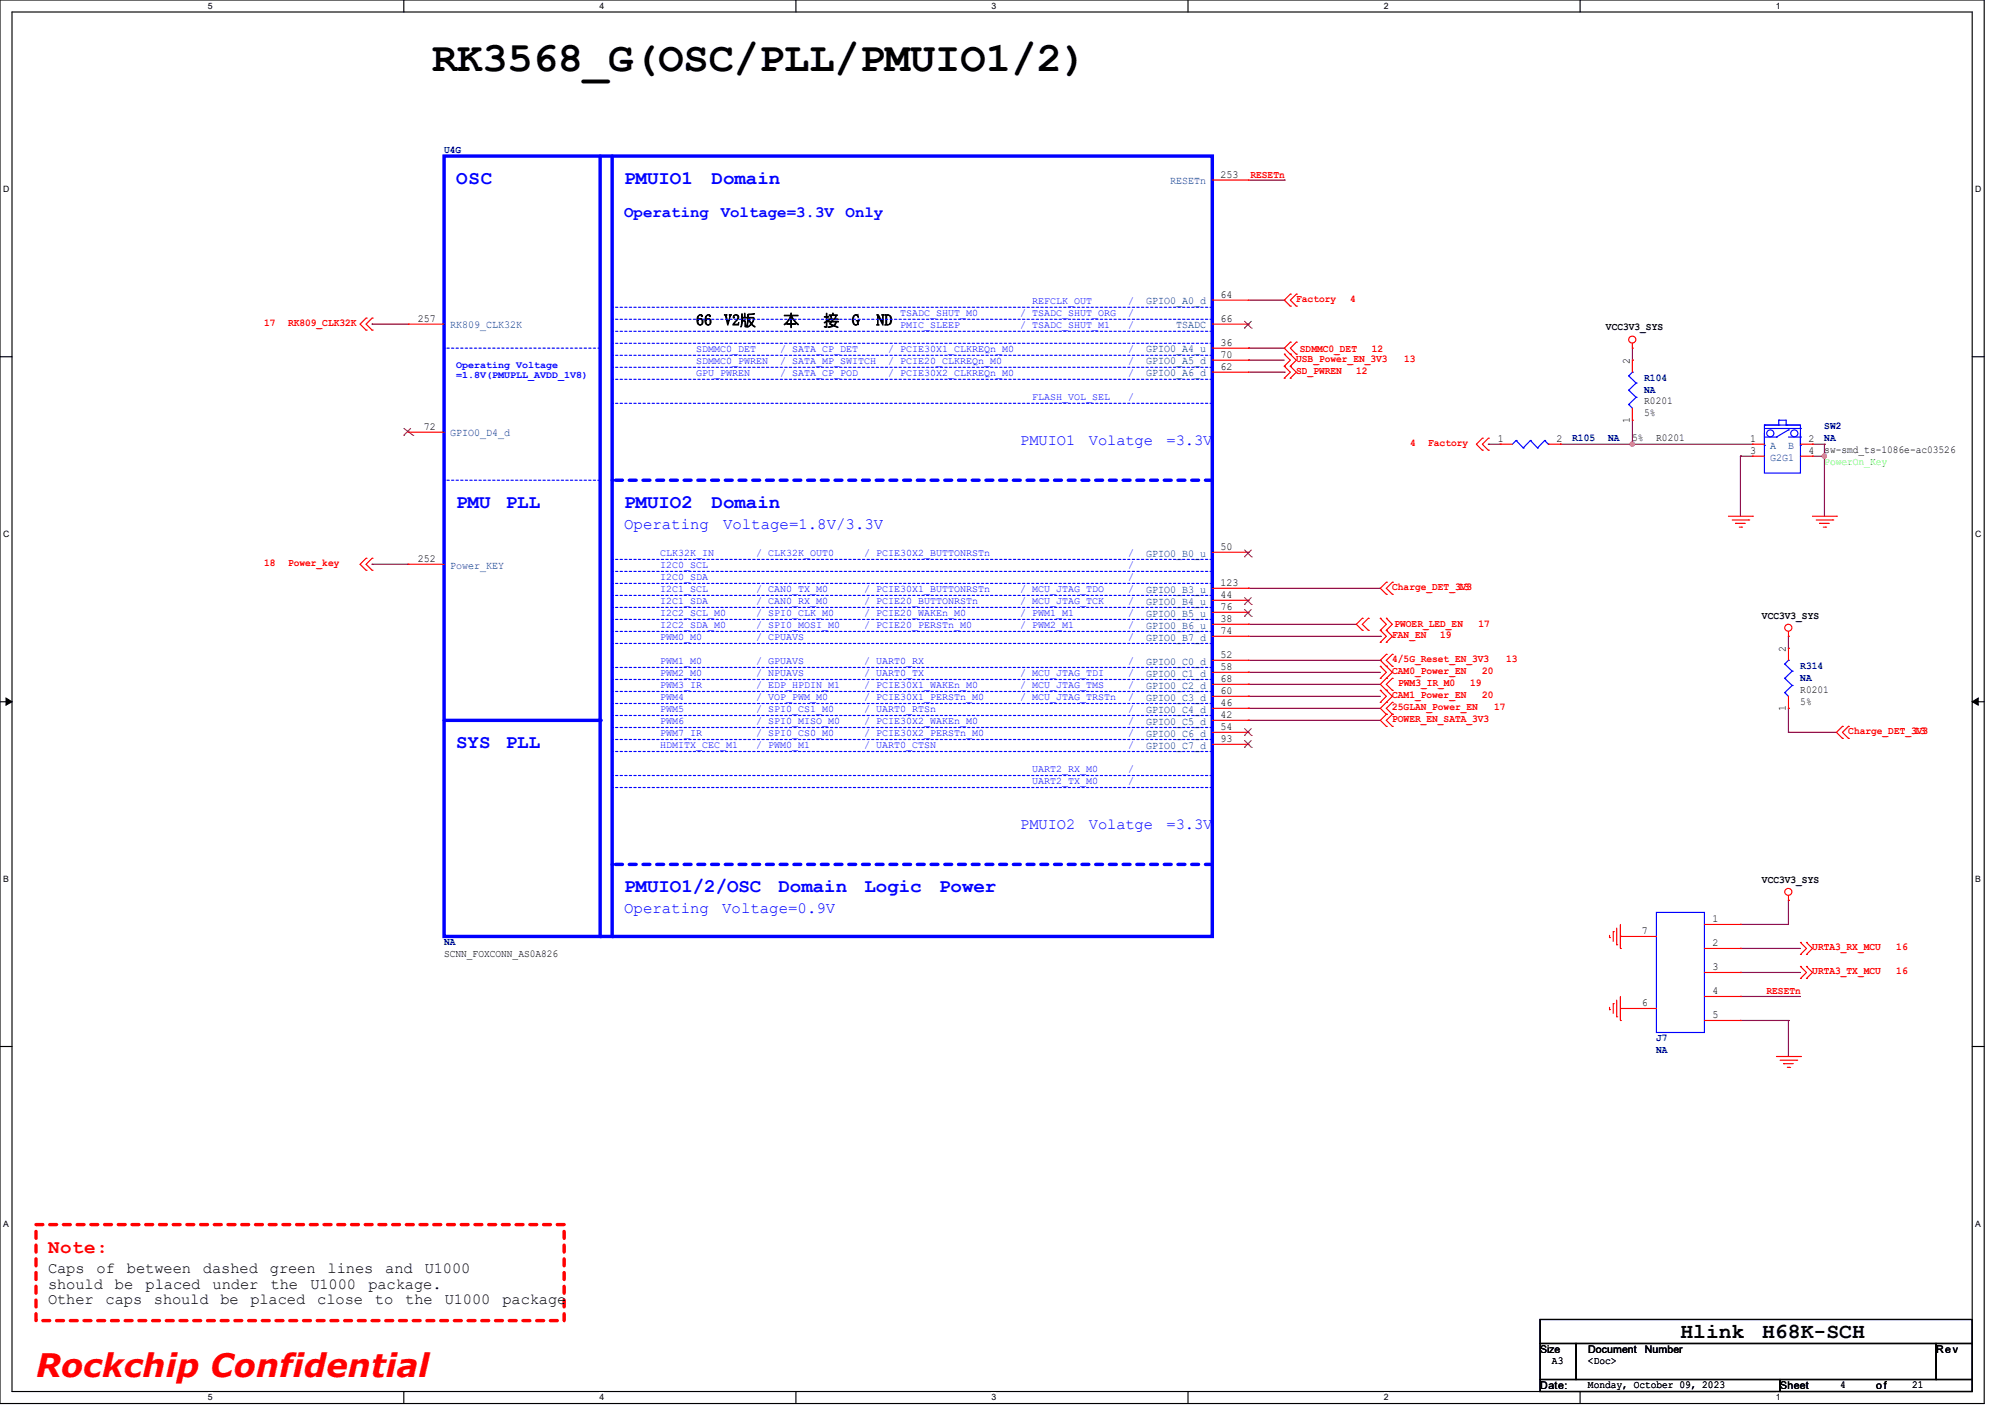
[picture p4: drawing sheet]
<svg xmlns="http://www.w3.org/2000/svg" width="297mm" height="210mm" viewBox="0 0 297 210" stroke-linecap="round" stroke-linejoin="round" font-family="sans-serif">
<path d="M0 0h293.9v207.9h-293.9zM1.8 1.8h290.3v204.3h-290.3z" fill="none" stroke="#000" stroke-width=".17"/>
<g fill="#fff">
<path d="M30.8 .2h.7v1.4h-.7z"/>
<path d="M30.8 206.2h.7v1.4h-.7z"/>
</g>
<path d="M59.8 0v1.8M59.8 206.1v1.8" fill="none" stroke="#000" stroke-width=".17"/>
<g fill="#fff">
<path d="M88.8 .2h.7v1.4h-.7z"/>
<path d="M88.8 206.2h.7v1.4h-.7z"/>
</g>
<path d="M117.9 0v1.8M117.9 206.1v1.8" fill="none" stroke="#000" stroke-width=".17"/>
<g fill="#fff">
<path d="M146.9 .2h.7v1.4h-.7z"/>
<path d="M146.9 206.2h.7v1.4h-.7z"/>
</g>
<path d="M176 0v1.8M176 206.1v1.8" fill="none" stroke="#000" stroke-width=".17"/>
<g fill="#fff">
<path d="M205 .2h.7v1.4h-.7z"/>
<path d="M205 206.2h.7v1.4h-.7z"/>
</g>
<path d="M234.1 0v1.8M234.1 206.1v1.8" fill="none" stroke="#000" stroke-width=".17"/>
<g fill="#fff">
<path d="M263.1 .2h.6v1.4h-.6z"/>
<path d="M263.1 206.2h.6v1.4h-.6z"/>
<path d="M.5 27.3h.9v1.4h-.9z"/>
<path d="M292.6 27.3h.9v1.4h-.9z"/>
<path d="M.5 78.4h.9v1.4h-.9z"/>
<path d="M292.6 78.4h.9v1.4h-.9z"/>
</g>
<path d="M0 52.8h1.8M292.1 52.8h1.8" fill="none" stroke="#000" stroke-width=".17"/>
<g fill="#fff">
<path d="M.5 129.5h.8v1.4h-.8z"/>
<path d="M292.6 129.5h.8v1.4h-.8z"/>
</g>
<path d="M0 103.9h1.8M292.1 103.9h1.8" fill="none" stroke="#000" stroke-width=".17"/>
<path d="M.9 103.4l.9 .5-.9 .5zM292.1 103.9l.9-.5v1z" fill="#000" stroke="#000" stroke-width=".15"/>
<g fill="#fff">
<path d="M.5 180.5h.8v1.4h-.8z"/>
<path d="M292.6 180.5h.8v1.4h-.8z"/>
</g>
<path d="M0 155h1.8M292.1 155h1.8M228.1 195.4h64v3.6h-64zM228.1 199h5.4v5.3h-5.4zM233.5 199h53.3v5.3h-53.3zM286.8 199h5.3v5.3h-5.3zM228.1 204.3h35.6v1.8h-35.6zM263.7 204.3h28.4v1.8h-28.4z" fill="none" stroke="#000" stroke-width=".17"/>
<path d="M5.3 181.4h78.3v14.2h-78.3z" fill="none" stroke="#f00" stroke-width=".51" stroke-dasharray="1 1"/>
<g fill="none" stroke="#800040" stroke-width=".17">
<path d="M184.9 26.7h5.3M190.2 26.7h.1M55.1 48h.1M55.1 48h5.4M184.9 51.6h.1M184.9 53.3h.1M184.9 51.6h5.3M184.9 53.3h5.3M184.9 55.1h5.3M184.9 44.4h5.3M190.2 55.1h.1M190.2 44.4h.1"/>
<path d="M241.8 53.3h.1M241.8 51.6v1.7M220.5 65.8h.1M220.5 65.8h1.7M231.1 65.8h.1M231.1 65.8h28.5M241.8 65.8h.1M241.8 62.2v3.6M257.8 67.6h.1M257.8 67.6h1.8M257.8 67.6v8.9M268.5 67.6h.1"/>
<path d="M268.5 65.8h.1M268.5 65.8h1.8M268.5 67.6h1.8M270.3 67.6h.1M270.3 65.8h.1M270.3 65.8v10.7M55.1 83.6h.1M55.1 83.6h5.4M184.9 99.6h.1M184.9 87.1h.1M184.9 92.5h.1M184.9 94.2h19.6"/>
<path d="M184.9 99.6h19.6M184.9 97.8h19.6M184.9 87.1h19.6M184.9 92.5h16M204.5 94.2h.1M204.5 97.8h.1M264.9 96h.1M264.9 94.2v1.8M184.9 101.3h.1M184.9 104.9h.1M184.9 106.7h.1M184.9 103.1h.1"/>
<path d="M184.9 101.3h19.6M184.9 104.9h19.6M184.9 106.7h19.6M184.9 103.1h19.6M264.9 108.5h.1M264.9 104.9h.1M264.9 104.9v3.6M264.9 108.5h7.1M257.8 136.9h.1M264.9 133.3h.1M264.9 133.3v3.6h-7.1M257.8 151.1h.1"/>
<path d="M257.8 147.6h.1M257.8 144h.1M257.8 140.5h.1M257.8 151.1h7.1M257.8 147.6h8.9M257.8 144h8.9M257.8 140.5h8.9M264.9 151.1h.1M264.9 151.1v5.4"/>
</g>
<g fill="#f0f" stroke="#f0f" stroke-width=".17">
<circle cx="270.2" cy="67.5" r=".32"/>
<circle cx="241.8" cy="65.8" r=".32"/>
</g>
<g fill="none" stroke="#f00" stroke-width=".17">
<path d="M54.2 47.1h.1M54.2 48.9h.1M54.2 47.1l-.9 .9 .9 .9M55.1 47.1h.1M55.1 48.9h.1M55.1 47.1l-.9 .9 .9 .9M190.2 54.2h.1M190.2 52.5h.1M190.2 56h.1M190.2 52.5l.9 .8-.9 .9M190.2 54.2l.9 .9-.9 .9M191.1 50.7h.1"/>
<path d="M191.1 52.5h.1M191.1 54.2h.1M191.1 56h.1M191.1 43.6h.1M191.1 45.3h.1M191.1 50.7l-.9 .9 1.8 1.7-.9 .9M191.1 54.2l.9 .9-.9 .9M191.1 43.6l-.9 .8 .9 .9M192 52.5h.1M192 50.7h.1M192 45.3h.1M192 43.6h.1"/>
<path d="M192 50.7l-.9 .9 .9 .9M192 43.6l-.9 .8 .9 .9M241.8 51.6h.1M241.8 53.3h.1M241.8 50.8v.8M241.8 53.3v1.8M219.6 66.7h.1M219.6 64.9h.1M219.6 64.9l-.9 .9 .9 .9M220.5 66.7h.1M220.5 64.9h.1M220.5 64.9l-.9 .9 .9 .9"/>
<path d="M241.8 62.2h.1M241.8 60.5v1.7M256 76.5h3.6M256.6 77h2.4M257.1 77.5h.1M257.1 77.5h1.4M257.6 78.1h.4M258 78.1h.1M259 77h.1M259.6 76.5h.1M268.5 76.5h3.5M269 77h2.5"/>
<path d="M269.5 77.5h.1M269.5 77.5h1.5M270.1 78.1h.3M270.4 78.1h.1M271.5 77h.1M272 76.5h.1M54.2 82.7h.1M54.2 84.5h.1M54.2 82.7l-.9 .9 .9 .9M55.1 82.7h.1M55.1 84.5h.1M55.1 82.7l-.9 .9 .9 .9"/>
<path d="M201.8 91.6h.1M201.8 93.3h.1M201.8 91.6l-.9 .9 .9 .8M202.7 93.3h.1M202.7 91.6h.1M202.7 91.6l-.9 .9 .9 .8M204.5 95.1h.1M204.5 93.3h.1M204.5 98.7h.1M204.5 91.6h.1M204.5 93.3l.9 .9-.9 .9M204.5 98.7l.9 .9-.9 .9"/>
<path d="M204.5 91.6l.9 .9-.9 .8M205.4 95.1h.1M205.4 93.3h.1M205.4 98.7h.1M205.4 96.9h.1M205.4 86.2h.1M205.4 88h.1M205.4 91.6h.1M205.4 96.9l-.9 .9 1.7 1.8-1.7 1.7 1.7 1.8-1.7 1.8 .9 .9M205.4 93.3l.8 .9-.8 .9M205.4 86.2l-.9 .9 .9 .9M205.4 91.6l.8 .9-.8 .8"/>
<path d="M206.2 98.7h.1M206.2 96.9h.1M206.2 88h.1M206.2 86.2h.1M206.2 96.9l-.8 .9 .8 .9M206.2 86.2l-.8 .9 .8 .9M264.9 94.2h.1M264.9 96h.1M264.9 93.5v.7M264.9 96v1.8M204.5 100.5h.1M204.5 104h.1"/>
<path d="M204.5 102.2h.1M204.5 102.2l.9 .9-.9 .9M205.4 100.5h.1M205.4 102.2h.1M205.4 104h.1M205.4 105.8h.1M205.4 107.6h.1M205.4 105.8l-.9 .9 .9 .9M206.2 102.2h.1M206.2 100.5h.1M206.2 105.8h.1M206.2 104h.1"/>
<path d="M206.2 107.6h.1M206.2 100.5l-.8 .8 .8 .9M206.2 104l-.8 .9 .8 .9M206.2 105.8l-.8 .9 .8 .9M264.9 104.9h.1M264.9 103.1v1.8M272.9 107.6h.1M272.9 109.3h.1M272.9 107.6l-.9 .9 .9 .8M273.8 109.3h.1M273.8 107.6h.1M273.8 107.6l-.9 .9 .9 .8"/>
<path d="M238.4 138.9h.1M238.4 138.5v.4M239 138h.1M239 138v1.4M239.5 139.9h.1M239.5 137.5v2.4M240 136.9v3.6M264.9 133.3h.1M264.9 132.6v.7M266.7 139.6h.1M266.7 139.6l.9 .9-.9 .9M267.6 139.6h.1"/>
<path d="M267.6 139.6l.9 .9-.9 .9M238.4 149.5h.1M238.4 149.2v.3M239 148.6h.1M239 148.6v1.5M239.5 150.6h.1M239.5 148.1v2.5M240 151.1h.1M240 140.5h.1M240 147.6v3.5M263.1 156.5h3.6M263.7 157h2.4"/>
<path d="M264.2 157.5h.1M264.2 157.5h1.4M264.8 158.1h.3M265.1 158.1h.1M266.1 157h.1M266.7 156.5h.1M266.7 141.4h.1M266.7 144.9h.1M266.7 143.1h.1M266.7 143.1l.9 .9-.9 .9M267.6 141.4h.1M267.6 144.9h.1"/>
<path d="M267.6 143.1h.1M267.6 143.1l.9 .9-.9 .9"/>
<circle cx="241.8" cy="50.3" r=".52"/>
<circle cx="264.9" cy="93" r=".52"/>
<circle cx="264.9" cy="132.1" r=".52"/>
</g>
<g fill="none" stroke="#00f" stroke-width=".17">
<path d="M241.3 59.9h.1M241.3 57.8h.1M241.3 55.7h.1M241.3 59.9l.5 .6M241.3 57.8l1.1 1M241.3 55.7l1.1 1M241.8 55.1h.1M241.8 55.1l-.5 .6M242.4 58.8h.1M242.4 56.7h.1M242.4 58.8l-1.1 1.1M242.4 56.7l-1.1 1.1"/>
<path d="M264.4 98.3h.1M264.4 98.3l1.1 1.1M264.9 97.8h.1M264.9 97.8l-.5 .5M265.5 99.4h.1M265.5 99.4l-1.1 1.1M264.4 102.6h.1M264.4 100.5h.1M264.4 102.6l.5 .5M264.4 100.5l1.1 1M265.5 101.5h.1M265.5 101.5l-1.1 1.1"/>
</g>
<path d="M88.9 23.1v115.6" fill="none" stroke="#00f" stroke-width=".51"/>
<circle cx="88.9" cy="138.7" r=".25" fill="#00f"/>
<path d="M90.7 23.1v115.6" fill="none" stroke="#00f" stroke-width=".51"/>
<circle cx="90.7" cy="138.7" r=".25" fill="#00f"/>
<path d="M179.6 71.1h-88.9" fill="none" stroke="#00f" stroke-width=".51" stroke-dasharray="1 1"/>
<circle cx="90.7" cy="71.1" r=".25" fill="#00f" stroke-dasharray="1 1"/>
<path d="M179.6 128h-88.9" fill="none" stroke="#00f" stroke-width=".51" stroke-dasharray="1 1"/>
<circle cx="90.7" cy="128" r=".25" fill="#00f" stroke-dasharray="1 1"/>
<g fill="none" stroke="#00f" stroke-width=".17" stroke-dasharray=".3 .3">
<path d="M90.7 59.7h.1M90.7 56.2h.1M90.7 54.4h.1M90.7 52.6h.1M90.7 50.8h.1M90.7 49.1h.1M90.7 47.3h.1M90.7 45.5h.1M179.6 59.7h-88.9M179.6 56.2h-88.9M179.6 54.4h-88.9M179.6 52.6h-88.9"/>
<path d="M179.6 50.8h-88.9M179.6 49.1h-88.9M179.6 47.3h-88.9M179.6 45.5h-88.9M90.7 84.6h.1M90.7 98.8h.1M90.7 88.2h.1M90.7 86.4h.1M90.7 95.3h.1M90.7 91.7h.1M90.7 93.5h.1M90.7 90h.1"/>
<path d="M90.7 82.8h.1M179.6 84.6h-88.9M179.6 98.8h-88.9M179.6 88.2h-88.9M179.6 86.4h-88.9M179.6 95.3h-88.9M179.6 91.7h-88.9M179.6 93.5h-88.9M179.6 90h-88.9M179.6 82.8h-88.9M90.7 107.7h.1M90.7 109.5h.1"/>
<path d="M90.7 114.9h.1M90.7 104.2h.1M90.7 116.6h.1M90.7 102.4h.1M90.7 111.3h.1M90.7 106h.1M90.7 100.6h.1M179.6 107.7h-88.9M179.6 109.5h-88.9M179.6 114.9h-88.9M179.6 104.2h-88.9M179.6 116.6h-88.9"/>
<path d="M179.6 102.4h-88.9M179.6 111.3h-88.9M179.6 106h-88.9M179.6 100.6h-88.9"/>
</g>
<path d="M65.8 23.1h113.8v115.6h-113.8zM65.8 106.7h23.1" fill="none" stroke="#00f" stroke-width=".51"/>
<circle cx="88.9" cy="106.7" r=".25" fill="#00f"/>
<path d="M65.8 51.6h.1M88.9 51.6h-23.1M65.8 71.1h.1M88.9 71.1h-23.1" fill="none" stroke="#00f" stroke-width=".17" stroke-dasharray=".3 .3"/>
<g fill="none" stroke="#f00" stroke-width=".17">
<path d="M179.6 26.7h5.3M184.9 26.7h.1M60.5 48h.1M60.5 48h5.3M179.6 44.4h5.3M179.6 51.6h5.3M179.6 53.3h5.3M179.6 55.1h5.3M179.6 48h5.3M184.9 44.4h.1M184.9 51.6h.1M184.9 53.3h.1"/>
<path d="M184.9 55.1h.1M184.9 48h.1M60.5 64h.1M60.5 64h5.3M222.2 65.8h.1M222.2 65.8h1.8M229.4 65.8h1.7M231.1 65.8h.1M259.6 65.8h.1M259.6 67.6h.1M259.6 65.8h1.8M259.6 67.6h1.8"/>
<path d="M266.7 65.8h1.8M266.7 67.6h1.8M268.5 65.8h.1M268.5 67.6h.1M60.5 83.6h.1M60.5 83.6h5.3M179.6 81.8h5.3M179.6 87.1h5.3M179.6 88.9h5.3M179.6 90.7h5.3M179.6 92.5h5.3M179.6 94.2h5.3"/>
<path d="M179.6 97.8h5.3M179.6 99.6h5.3M184.9 81.8h.1M184.9 87.1h.1M184.9 88.9h.1M184.9 90.7h.1M184.9 92.5h.1M184.9 94.2h.1M184.9 97.8h.1M184.9 99.6h.1M179.6 101.3h5.3M179.6 103.1h5.3"/>
<path d="M179.6 104.9h5.3M179.6 106.7h5.3M179.6 108.5h5.3M179.6 110.2h5.3M184.9 101.3h.1M184.9 103.1h.1M184.9 104.9h.1M184.9 106.7h.1M184.9 108.5h.1M184.9 110.2h.1M240 138.7h.1M240 138.7h5.4"/>
<path d="M252.5 136.9h5.3M257.8 136.9h.1M240 149.4h.1M240 149.4h5.4M252.5 140.5h5.3M252.5 144h5.3M252.5 147.6h5.3M252.5 151.1h5.3M257.8 140.5h.1M257.8 144h.1M257.8 147.6h.1M257.8 151.1h.1"/>
</g>
<g fill="none" stroke="#804000" stroke-width=".15">
<path d="M184.3 48.6h.1M184.3 47.5l1.1 1.1M185.4 48.6h.1M185.4 47.5l-1.1 1.1M59.8 64.5h.1M59.8 63.4l1.4 1.1M60.9 63.4l-1.1 1.1M61.2 64.5h.1M184.3 82.5h.1M184.3 89.5h.1M184.3 91.3h.1M184.3 81.4l1.1 1.1"/>
<path d="M184.3 88.5l1.1 1M184.3 90.2l1.1 1.1M185.4 82.5h.1M185.4 89.5h.1M185.4 91.3h.1M185.4 81.4l-1.1 1.1M185.4 88.5l-1.1 1M185.4 90.2l-1.1 1.1M184.3 108.9h.1M184.3 110.7h.1M184.3 107.9l1.1 1M184.3 109.6l1.1 1.1"/>
<path d="M185.4 108.9h.1M185.4 110.7h.1M185.4 107.9l-1.1 1M185.4 109.6l-1.1 1.1"/>
</g>
<g fill="none" stroke="#00f" stroke-width=".17">
<path d="M224.6 65.2h.1M224.6 65.2l-.6 .6M224.6 65.2l1 1.1M225.6 66.3h.1M226.7 65.2h.1M226.7 65.2l-1.1 1.1M226.7 65.2l1.1 1.1M227.8 66.3h.1M228.8 65.2h.1M228.8 65.2l-1 1.1M228.8 65.2l.6 .6M229.4 65.8h.1"/>
<path d="M261.4 62.9h5.3v7.2h-5.3zM261.4 62.9h.1M261.4 66h.1M261.4 62.9h2.1M261.4 63.5h5.3M261.4 64.2v1.8M261.4 64.7h1.7M263.1 64.7h.1M263.5 62.2h.1M263.5 62.9h.1M263.5 62.2h1.1v.7M263.5 62.2v.7"/>
<path d="M264.6 62.9h.1M264.6 62.9h2.1M264.9 63.7h.1M264.9 64.7h1.8M264.9 63.7l-1.8 1M266.7 63.5h.1M266.7 66h.1M266.7 64.7h.1M266.7 64.2v1.8M245.4 135.1h7.1v17.8h-7.1z"/>
<circle cx="262.2" cy="64.2" r=".52"/>
<circle cx="265.8" cy="64.2" r=".52"/>
</g>
<g fill="#f0f" stroke="#f0f" stroke-width=".17">
<circle cx="270.2" cy="67.5" r=".32"/>
<circle cx="241.8" cy="65.8" r=".32"/>
</g>
<text font-size="6.2" x="64" y="10.5">RK3568_G(OSC/PLL/PMUIO1/2)</text>
<text font-size="4.8" fill="#f00" x="5.3" y="204">Rockchip Confidential</text>
<g font-size="3.2">
<text x="248.9" y="198.2">Hlink</text>
<text x="261" y="198.2">H68K-SCH</text>
</g>
<g font-size="2.8" fill="#00f">
<text x="67.6" y="27.3">OSC</text>
<text x="92.5" y="27.3">PMUIO1</text>
<text x="105.4" y="27.3">Domain</text>
<text x="67.6" y="75.3">PMU</text>
<text x="74.9" y="75.3">PLL</text>
<text x="92.5" y="75.3">PMUIO2</text>
<text x="105.4" y="75.3">Domain</text>
<text x="67.6" y="110.8">SYS</text>
<text x="74.9" y="110.8">PLL</text>
<text x="92.5" y="132.2">PMUIO1/2/OSC</text>
<text x="115.3" y="132.2">Domain</text>
<text x="128.1" y="132.2">Logic</text>
<text x="139.1" y="132.2">Power</text>
</g>
<text font-size="2.8" fill="#f00" x="7.1" y="185.5">Note:</text>
<g font-size="2.3" fill="#00f">
<text x="92.5" y="32.1">Operating</text>
<text x="106.8" y="32.1">Voltage=3.3V</text>
<text x="125.3" y="32.1">Only</text>
<text x="151.1" y="65.9">PMUIO1</text>
<text x="161.3" y="65.9">Volatge</text>
<text x="172.8" y="65.9">=3.3V</text>
<text x="92.5" y="78.4">Operating</text>
<text x="107.1" y="78.4">Voltage=1.8V/3.3V</text>
<text x="151.1" y="122.8">PMUIO2</text>
<text x="161.3" y="122.8">Volatge</text>
<text x="172.8" y="122.8">=3.3V</text>
<text x="92.5" y="135.3">Operating</text>
<text x="107" y="135.3">Voltage=0.9V</text>
</g>
<g font-size="2.3">
<text x="103.1" y="48.2">66</text>
<text x="107.3" y="48.2">V2版</text>
<text x="116.1" y="48.2">本</text>
<text x="122" y="48.2">接</text>
<text x="126.2" y="48.2">G</text>
<text x="129.8" y="48.2">N D</text>
<text x="7.1" y="188.6">Caps</text>
<text x="7.1" y="190.8">should</text>
<text x="14.3" y="188.6">of</text>
<text x="17" y="190.8">be</text>
<text x="18.8" y="188.6">between</text>
<text x="21.5" y="190.8">placed</text>
<text x="30.1" y="188.6">dashed</text>
<text x="31.5" y="190.8">under</text>
<text x="40" y="188.6">green</text>
<text x="40.1" y="190.8">the</text>
<text x="46" y="190.8">U1000</text>
<text x="48.5" y="188.6">lines</text>
<text x="54.6" y="190.8">package.</text>
<text x="57.1" y="188.6">and</text>
<text x="62.9" y="188.6">U1000</text>
<text x="7.1" y="193.1">Other</text>
<text x="15.6" y="193.1">caps</text>
<text x="22.8" y="193.1">should</text>
<text x="32.6" y="193.1">be</text>
<text x="37.1" y="193.1">placed</text>
<text x="47" y="193.1">close</text>
<text x="55.5" y="193.1">to</text>
<text x="60" y="193.1">the</text>
<text x="65.9" y="193.1">U1000</text>
<text x="74.4" y="193.1">package</text>
</g>
<g font-size="1.6" fill="#000080">
<text x="65.8" y="22.6">U4G</text>
<text x="243.6" y="56.4">R104</text>
<text x="243.6" y="58.2">NA</text>
<text x="232.9" y="65.3">R105</text>
<text x="238.2" y="65.3">NA</text>
<text x="270.2" y="65.3">NA</text>
<text x="270.2" y="63.5">SW2</text>
<text x="266.7" y="99.1">R314</text>
<text x="266.7" y="100.8">NA</text>
<text x="65.8" y="140">NA</text>
<text x="245.3" y="154.2">J7</text>
<text x="245.3" y="156">NA</text>
</g>
<g font-size="1.6" fill="#004080">
<text x="173.3" y="27.3">RESETn</text>
<text x="169.8" y="45.1">GPIO0_A0_d</text>
<text x="66.7" y="48.6">RK809_CLK32K</text>
<text x="169.8" y="52.2">GPIO0_A4_u</text>
<text x="169.8" y="54">GPIO0_A5_d</text>
<text x="174.2" y="48.6">TSADC</text>
<text x="169.8" y="55.8">GPIO0_A6_d</text>
<text x="66.7" y="64.6">GPIO0_D4_d</text>
<text x="262.2" y="66.4">A</text>
<text x="262.2" y="68.2">G2G1</text>
<text x="264.9" y="66.4">B</text>
<text x="169.8" y="82.4">GPIO0_B0_u</text>
<text x="66.7" y="84.2">Power_KEY</text>
<text x="169.8" y="87.8">GPIO0_B3_u</text>
<text x="169.8" y="89.5">GPIO0_B4_u</text>
<text x="169.8" y="91.3">GPIO0_B5_u</text>
<text x="169.8" y="93.1">GPIO0_B6_u</text>
<text x="169.8" y="94.9">GPIO0_B7_d</text>
<text x="169.8" y="98.4">GPIO0_C0_d</text>
<text x="169.8" y="100.2">GPIO0_C1_d</text>
<text x="169.8" y="102">GPIO0_C2_d</text>
<text x="169.8" y="103.8">GPIO0_C3_d</text>
<text x="169.8" y="105.5">GPIO0_C4_d</text>
<text x="169.8" y="107.3">GPIO0_C5_d</text>
<text x="169.8" y="109.1">GPIO0_C6_d</text>
<text x="169.8" y="110.9">GPIO0_C7_d</text>
</g>
<g font-size="1.6">
<text x="180.8" y="26.3">253</text>
<text x="61.9" y="47.6">257</text>
<text x="180.8" y="44.1">64</text>
<text x="180.8" y="47.6">66</text>
<text x="180.8" y="51.2">36</text>
<text x="180.8" y="53">70</text>
<text x="237.9" y="48.9">VCC3V3_SYS</text>
<text x="241.4" y="53.9" transform="rotate(-90 241.4 53.9)">2</text>
<text x="180.8" y="54.7">62</text>
<text x="243.6" y="59.9">R0201</text>
<text x="62.8" y="63.6">72</text>
<text x="221.9" y="65.4">1</text>
<text x="230.6" y="65.4">2</text>
<text x="241.4" y="62.6" transform="rotate(-90 241.4 62.6)">1</text>
<text x="241.8" y="65.2">5%</text>
<text x="243.6" y="61.7">5%</text>
<text x="245.3" y="65.2">R0201</text>
<text x="259.2" y="65.4">1</text>
<text x="267.9" y="65.4">2</text>
<text x="259.2" y="67.2">3</text>
<text x="267.9" y="67.2">4</text>
<text x="270.2" y="67">sw-smd_ts-1086e-ac03526</text>
<text x="61.9" y="83.2">252</text>
<text x="180.8" y="81.4">50</text>
<text x="180.8" y="86.7">123</text>
<text x="180.8" y="88.5">44</text>
<text x="180.8" y="90.3">76</text>
<text x="180.8" y="92.1">38</text>
<text x="180.8" y="93.9">74</text>
<text x="261" y="91.6">VCC3V3_SYS</text>
<text x="180.8" y="97.4">52</text>
<text x="180.8" y="99.2">58</text>
<text x="180.8" y="101">68</text>
<text x="264.5" y="96.6" transform="rotate(-90 264.5 96.6)">2</text>
<text x="180.8" y="102.7">60</text>
<text x="180.8" y="104.5">46</text>
<text x="180.8" y="106.3">42</text>
<text x="264.5" y="105.2" transform="rotate(-90 264.5 105.2)">1</text>
<text x="266.7" y="102.6">R0201</text>
<text x="266.7" y="104.4">5%</text>
<text x="180.8" y="108.1">54</text>
<text x="180.8" y="109.9">93</text>
<text x="261" y="130.7">VCC3V3_SYS</text>
<text x="253.7" y="136.5">1</text>
<text x="65.8" y="141.7">SCNN_FOXCONN_AS0A826</text>
<text x="243.2" y="138.3">7</text>
<text x="253.7" y="140.1">2</text>
<text x="253.7" y="143.6">3</text>
<text x="243.2" y="149">6</text>
<text x="253.7" y="147.2">4</text>
<text x="253.7" y="150.7">5</text>
<text x="228.1" y="200.4">Size</text>
<text x="229.9" y="202">A3</text>
<text x="235.2" y="202">&lt;Doc&gt;</text>
<text x="235.2" y="200.4">Document</text>
<text x="243.7" y="200.4">Number</text>
<text x="286.8" y="200.4">Rev</text>
<text x="228.1" y="205.7">Date:</text>
<text x="235.2" y="205.5">Monday, October 09, 2023</text>
<text x="263.7" y="205.7">Sheet</text>
<text x="272.6" y="205.5">4</text>
<text x="277.9" y="205.7">o f</text>
<text x="283.2" y="205.5">21</text>
</g>
<g font-size="1.6" fill="#f00">
<text x="185.2" y="26.3">RESETn</text>
<text x="192" y="44.7">Factory</text>
<text x="200" y="44.7">4</text>
<text x="39.1" y="48.2">17</text>
<text x="42.7" y="48.2">RK809_CLK32K</text>
<text x="192" y="53.6">USB_Power_EN_3V3</text>
<text x="192.6" y="52.1">SDMMC0_DET</text>
<text x="203.2" y="52.1">12</text>
<text x="208" y="53.6">13</text>
<text x="192" y="55.3">SD_PWREN</text>
<text x="200.9" y="55.3">12</text>
<text x="208.9" y="66">4</text>
<text x="211.6" y="66">Factory</text>
<text x="39.1" y="83.8">18</text>
<text x="42.7" y="83.8">Power_key</text>
<text x="206.2" y="87.3">Charge_DET_3V3</text>
<text x="216" y="87.3">13</text>
<text x="206.2" y="94.4">FAN_EN</text>
<text x="206.6" y="92.8">PWOER_LED_EN</text>
<text x="213.3" y="94.4">19</text>
<text x="219" y="92.8">17</text>
<text x="206.2" y="99.8">CAM0_Power_EN</text>
<text x="206.2" y="98">4/5G_Reset_EN_3V3</text>
<text x="207.1" y="101.6">PWM3_IR_M0</text>
<text x="217.8" y="101.6">19</text>
<text x="219.6" y="99.8">20</text>
<text x="223.1" y="98">13</text>
<text x="206.2" y="105.1">25GLAN_Power_EN</text>
<text x="206.2" y="106.9">POWER_EN_SATA_3V3</text>
<text x="206.2" y="103.3">CAM1_Power_EN</text>
<text x="219.6" y="103.3">20</text>
<text x="221.3" y="105.1">17</text>
<text x="273.8" y="108.7">Charge_DET_3V3</text>
<text x="283.6" y="108.7">13</text>
<text x="268.5" y="140.7">URTA3_RX_MCU</text>
<text x="280.9" y="140.7">16</text>
<text x="261.7" y="147.2">RESETn</text>
<text x="268.5" y="144.2">URTA3_TX_MCU</text>
<text x="280.9" y="144.2">16</text>
</g>
<text font-size="1.6" fill="#0f0" x="270.2" y="68.8">PowerOn_Key</text>
<g font-size="1.5" fill="#00f">
<text x="133.3" y="46.7">TSADC_SHUT_M0</text>
<text x="151.1" y="46.7">/ TSADC_SHUT_ORG</text>
<text x="152.9" y="45">REFCLK_OUT</text>
<text x="167.1" y="45">/</text>
<text x="167.1" y="46.7">/</text>
<text x="103.1" y="52.1">SDMMC0_DET</text>
<text x="103.1" y="53.8">SDMMC0_PWREN</text>
<text x="115.6" y="53.8">/ SATA_MP_SWITCH</text>
<text x="115.6" y="52.1">/ SATA_CP_DET</text>
<text x="131.6" y="52.1">/ PCIE30X1_CLKREQn_M0</text>
<text x="131.6" y="53.8">/ PCIE20_CLKREQn_M0</text>
<text x="133.3" y="48.5">PMIC_SLEEP</text>
<text x="151.1" y="48.5">/ TSADC_SHUT_M1</text>
<text x="167.1" y="48.5">/</text>
<text x="167.1" y="52.1">/</text>
<text x="167.1" y="53.8">/</text>
<text x="67.6" y="54.6">Operating Voltage</text>
<text x="67.6" y="56">=1.8V(PMUPLL_AVDD_1V8)</text>
<text x="103.1" y="55.6">GPU_PWREN</text>
<text x="115.6" y="55.6">/ SATA_CP_POD</text>
<text x="131.6" y="55.6">/ PCIE30X2_CLKREQn_M0</text>
<text x="152.9" y="59.2">FLASH_VOL_SEL</text>
<text x="167.1" y="59.2">/</text>
<text x="167.1" y="55.6">/</text>
<text x="97.8" y="82.3">CLK32K_IN</text>
<text x="112" y="82.3">/ CLK32K_OUT0</text>
<text x="128" y="82.3">/ PCIE30X2_BUTTONRSTn</text>
<text x="167.1" y="82.3">/</text>
<text x="97.8" y="85.9">I2C0_SDA</text>
<text x="97.8" y="87.6">I2C1_SCL</text>
<text x="97.8" y="89.4">I2C1_SDA</text>
<text x="97.8" y="84.1">I2C0_SCL</text>
<text x="112" y="87.6">/ CAN0_TX_M0</text>
<text x="112" y="89.4">/ CAN0_RX_M0</text>
<text x="128" y="87.6">/ PCIE30X1_BUTTONRSTn</text>
<text x="128" y="89.4">/ PCIE20_BUTTONRSTn</text>
<text x="151.1" y="87.6">/ MCU_JTAG_TDO</text>
<text x="151.1" y="89.4">/ MCU_JTAG_TCK</text>
<text x="167.1" y="87.6">/</text>
<text x="167.1" y="89.4">/</text>
<text x="167.1" y="85.9">/</text>
<text x="167.1" y="84.1">/</text>
<text x="97.8" y="94.7">PWM0_M0</text>
<text x="97.8" y="91.2">I2C2_SCL_M0</text>
<text x="97.8" y="93">I2C2_SDA_M0</text>
<text x="112" y="94.7">/ CPUAVS</text>
<text x="112" y="91.2">/ SPI0_CLK_M0</text>
<text x="112" y="93">/ SPI0_MOSI_M0</text>
<text x="128" y="93">/ PCIE20_PERSTn_M0</text>
<text x="128" y="91.2">/ PCIE20_WAKEn_M0</text>
<text x="151.1" y="93">/ PWM2_M1</text>
<text x="151.1" y="91.2">/ PWM1_M1</text>
<text x="167.1" y="94.7">/</text>
<text x="167.1" y="91.2">/</text>
<text x="167.1" y="93">/</text>
<text x="97.8" y="98.3">PWM1_M0</text>
<text x="97.8" y="101.9">PWM3_IR</text>
<text x="97.8" y="100.1">PWM2_M0</text>
<text x="112" y="98.3">/ GPUAVS</text>
<text x="112" y="100.1">/ NPUAVS</text>
<text x="112" y="101.9">/ EDP_HPDIN_M1</text>
<text x="128" y="100.1">/ UART0_TX</text>
<text x="128" y="98.3">/ UART0_RX</text>
<text x="128" y="101.9">/ PCIE30X1_WAKEn_M0</text>
<text x="151.1" y="100.1">/ MCU_JTAG_TDI</text>
<text x="151.1" y="101.9">/ MCU_JTAG_TMS</text>
<text x="167.1" y="98.3">/</text>
<text x="167.1" y="101.9">/</text>
<text x="167.1" y="100.1">/</text>
<text x="97.8" y="103.6">PWM4</text>
<text x="97.8" y="107.2">PWM6</text>
<text x="97.8" y="105.4">PWM5</text>
<text x="112" y="103.6">/ VOP_PWM_M0</text>
<text x="112" y="107.2">/ SPI0_MISO_M0</text>
<text x="112" y="105.4">/ SPI0_CS1_M0</text>
<text x="128" y="103.6">/ PCIE30X1_PERSTn_M0</text>
<text x="128" y="105.4">/ UART0_RTSn</text>
<text x="128" y="107.2">/ PCIE30X2_WAKEn_M0</text>
<text x="151.1" y="103.6">/ MCU_JTAG_TRSTn</text>
<text x="167.1" y="107.2">/</text>
<text x="167.1" y="103.6">/</text>
<text x="167.1" y="105.4">/</text>
<text x="97.8" y="109">PWM7_IR</text>
<text x="97.8" y="110.7">HDMITX_CEC_M1</text>
<text x="112" y="109">/ SPI0_CS0_M0</text>
<text x="112" y="110.7">/ PWM0_M1</text>
<text x="128" y="110.7">/ UART0_CTSN</text>
<text x="128" y="109">/ PCIE30X2_PERSTn_M0</text>
<text x="167.1" y="110.7">/</text>
<text x="167.1" y="109">/</text>
<text x="152.9" y="114.3">UART2_RX_M0</text>
<text x="152.9" y="116.1">UART2_TX_M0</text>
<text x="167.1" y="116.1">/</text>
<text x="167.1" y="114.3">/</text>
</g>
<g font-size="1.3">
<text x="30.8" y="1.3">5</text>
<text x="88.8" y="1.3">4</text>
<text x="146.9" y="1.3">3</text>
<text x="205" y="1.3">2</text>
<text x="263.1" y="1.3">1</text>
<text x=".5" y="28.4">D</text>
<text x="292.6" y="28.4">D</text>
<text x=".5" y="79.5">C</text>
<text x="292.6" y="79.5">C</text>
<text x=".5" y="130.6">B</text>
<text x="292.6" y="130.6">B</text>
<text x=".5" y="181.7">A</text>
<text x="292.6" y="181.7">A</text>
<text x="30.8" y="207.4">5</text>
<text x="88.8" y="207.4">4</text>
<text x="146.9" y="207.4">3</text>
<text x="205" y="207.4">2</text>
<text x="263.1" y="207.4">1</text>
</g>
</svg>
